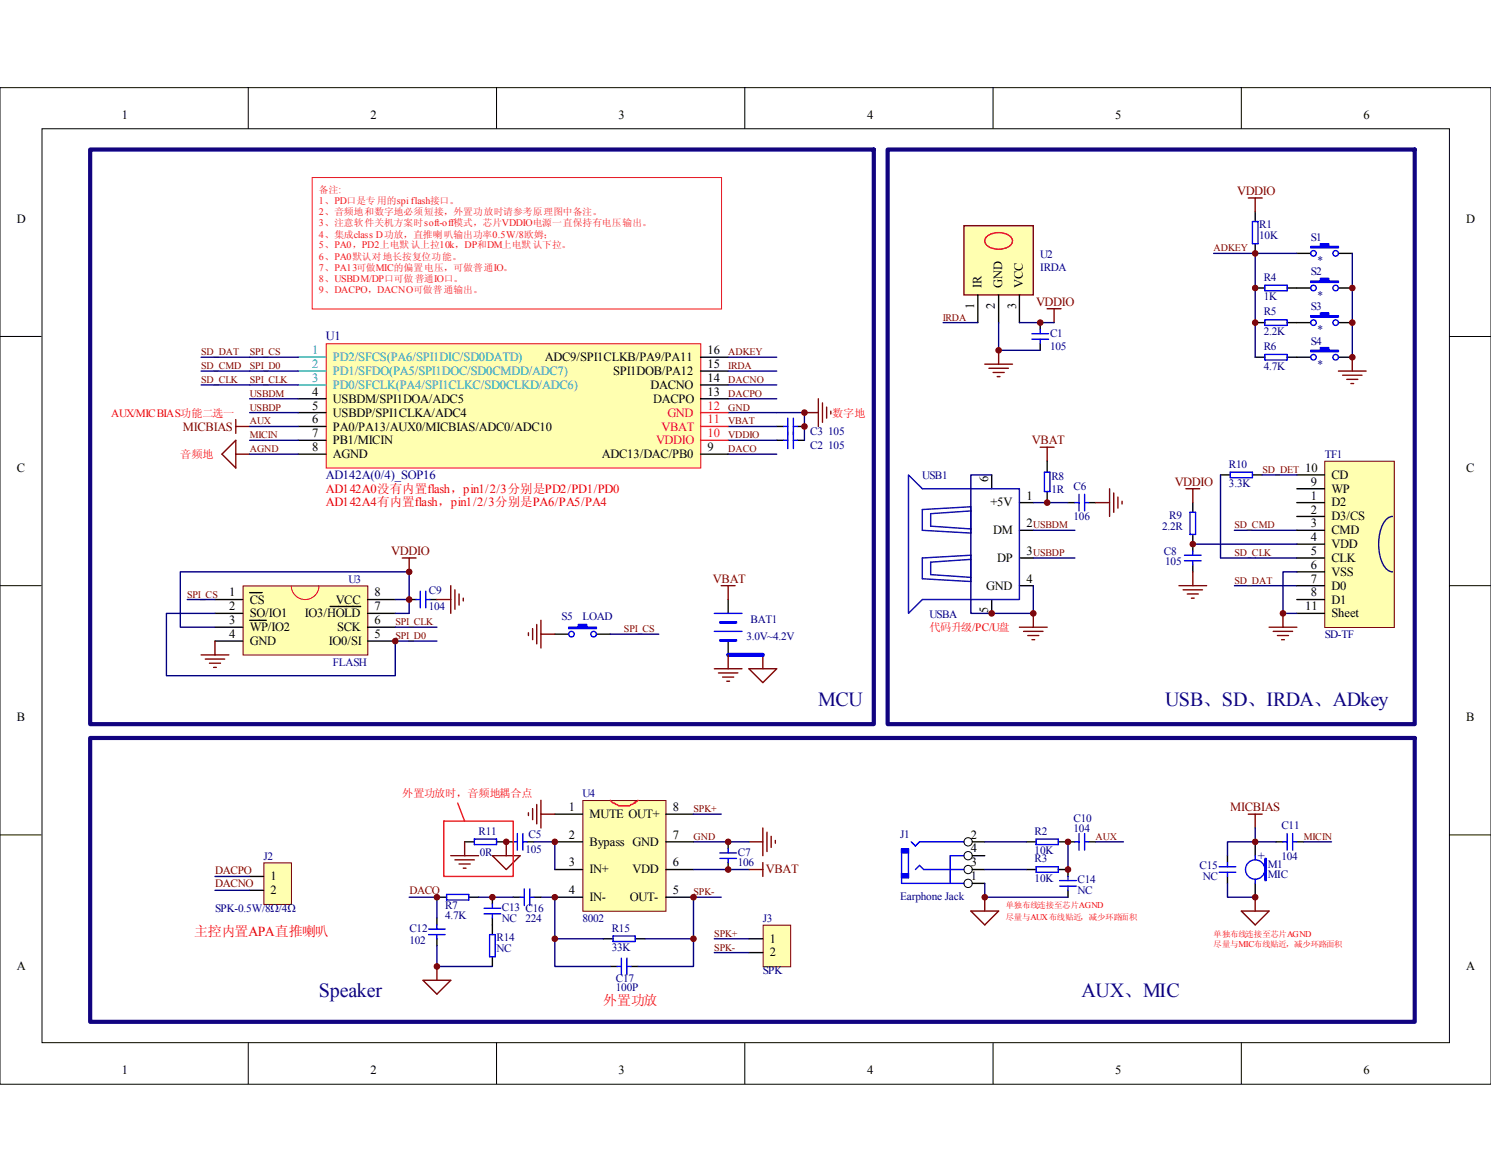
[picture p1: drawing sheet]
<svg xmlns="http://www.w3.org/2000/svg" width="279mm" height="216mm" viewBox="0 0 279 216" stroke-linecap="round" stroke-linejoin="round" font-family="sans-serif">
<g fill="none" stroke="#000" stroke-width=".19">
<path d="M0 16.4h279.4v186.8h-279.4zM46.5 16.3v7.8M93 16.3v7.8M139.6 16.3v7.8M186.1 16.3v7.8M232.6 16.3v7.8M7.9 24.1h263.7v171.3h-263.7zM0 63.1h7.8M271.6 63.1h7.8M0 109.8h7.8M271.6 109.8h7.8M0 156.5h7.8"/>
<path d="M271.6 156.5h7.8M46.5 195.4v7.8M93 195.4v7.8M139.6 195.4v7.8M186.1 195.4v7.8M232.6 195.4v7.8"/>
</g>
<path d="M150.7 77.3h2.6M153.3 74.7v5.2M154.1 75.5v3.6M154.9 76.3v2.1M155.7 77.1v.5M41.6 85.1l2.6-2.6v5.2zM44.2 85.1h2.6M87.1 157.8v2.6M84.5 160.4h5.2M85.2 161.1h3.7M86 161.9h2.1M86.8 162.7h.5" fill="none" stroke="#800000" stroke-width=".26"/>
<path d="M145.5 79.9h1.3M149.4 79.9h1.3M145.5 82.5h1.3M149.4 82.5h1.3M87.1 157.8h1.8M93 157.8h1.9" fill="none" stroke="#000" stroke-width=".26"/>
<path d="M146.8 79.9h.8M147.6 78.4v5.7M148.7 78.4v5.7M148.7 79.9h.7M146.8 82.5h.8M148.7 82.5h.7M88.9 157.3h4.1v1h-4.1z" fill="none" stroke="#00f" stroke-width=".26"/>
<path d="M136.5 74.7h9M136.5 82.5h9M136.5 85.1h9" fill="none" stroke="#000080" stroke-width=".26"/>
<path d="M45.6 109.9h23.3v12.9h-23.3z" fill="#ffffb0"/>
<path d="M45.6 109.8h23.3v13h-23.3z" fill="none" stroke="#800000" stroke-width=".19"/>
<g fill="none" stroke="#000" stroke-width=".26">
<path d="M40.3 112.4h5.2M40.3 115h5.2M40.3 117.5h5.2M46.8 111.1h2.3M46.8 116.3h3.1M61.9 113.7h5.7M68.9 112.4h5.2M68.9 115h5.2M68.9 117.5h5.2M76.7 112.4h1.3M80.6 112.4h1.3M104 118.9h2.6"/>
<path d="M111.8 118.9h2.6M40.3 120.1h5.2M68.9 120.1h5.2M94.9 157.8h1.3M98.8 157.8h1.3M136.5 157.8v1.3M182.2 157.8h2.3M192.3 157.8h1.9M198.3 157.8h3.1M204 157.8h1.3M235.2 157.8v2.6M92.3 173.3v1.9"/>
<path d="M92.3 179.3v1.8M136.5 161.7v1.3M182.2 160.4h2.3M182.2 163h2.3M182.2 165.6h2.3M192.3 163h1.9M198.3 163h1.8M230 160.4v1.3M230 164.3v1.3M235.2 165.6v2.6"/>
</g>
<path d="M54.6 109.8a2.6 2.6 0 0 0 2.6 2.6 2.6 2.6 0 0 0 2.6-2.6" fill="none" stroke="#bf0000" stroke-width=".19"/>
<g fill="none" stroke="#800000" stroke-width=".26">
<path d="M75.4 104.6h2.6M76.7 104.6v2.6M81.9 112.4h2.6M84.5 109.8v5.2M85.2 110.5v3.7M86 111.3v2.1M86.8 112.1v.5M99 118.6v.5M99.8 117.8v2.1M100.6 117v3.7M101.4 116.3v5.1M101.4 118.9h2.6"/>
<path d="M37.7 122.7h5.2M38.5 123.5h3.6M39.2 124.3h2.1M40 125.1h.5M40.3 120.1v2.6M181.9 170.7h5.2l-2.6 2.6zM184.5 168.2v2.5M232.6 170.7h5.2l-2.6 2.6zM235.2 168.2v2.5"/>
</g>
<g fill="none" stroke="#000080" stroke-width=".26">
<path d="M35.1 112.4h5.2M74.1 117.5h7.8M74.1 112.4h2.6v2.6h-2.6M114.4 118.9h9.1M74.1 120.1h7.8M130 157.8h6.5M184.5 157.8h7.8M200.1 157.8v5.2M205.3 157.8h5.2M239.1 157.8h-9.1v2.6M101.4 168.2h2.6M130 168.2h5.1"/>
<path d="M184.5 163h7.8M230 165.6v2.6h5.2"/>
</g>
<g fill="#00f" stroke="#00f" stroke-width=".26">
<path d="M106.6 117.5h1.8v-.5h1.5v.5h1.9v.3h-5.2z" fill-rule="evenodd"/>
<path d="M237 160.9h.3v4.1h-.3z" fill-rule="evenodd"/>
<path d="M168.9 163.7h1.3v.8h-1.3z" fill-rule="evenodd"/>
<path d="M168.9 159.1h1.3v.8h-1.3z" fill-rule="evenodd"/>
</g>
<g fill="none" stroke="#00f" stroke-width=".26">
<path d="M78 112.4h.8M78.8 110.8v3.1M79.8 112.4h.8M79.8 110.8v3.1M96.2 157.8h.7M96.9 156.2v3.1M98 157.8h.8M98 156.2v3.1M134.9 159.9h3.1M136.5 159.1v.8M168.9 159.1v6.5h11.7M170.2 159.1v5.4"/>
<path d="M170.8 157.8l.7 .7 .8-.7h8.3M194.2 157.3h4.1v1h-4.1zM201.4 157.8h.8M202.2 156.2v3.1M203.2 157.8h.8M203.2 156.2v3.1M91.7 175.2h1.1v4.1h-1.1zM134.9 160.9h3.1M136.5 160.9v.8M171.5 163l.8-.8 .8 .8h7.5M180.6 160.4h-2.6v5.2M194.2 162.4h4.1v1.1h-4.1z"/>
<path d="M228.5 162.4h3.1M228.5 163.5h3.1M230 161.7v.7M230 163.5v.8M235.2 160.4v.7M235.2 164.8v.8"/>
<circle cx="107.1" cy="118.8" r=".52"/>
<circle cx="111.2" cy="118.8" r=".52"/>
<circle cx="235.2" cy="163" r="1.82"/>
</g>
<g fill="none" stroke="#000" stroke-width=".19">
<circle cx="181.4" cy="157.8" r=".78"/>
<circle cx="181.4" cy="165.6" r=".78"/>
<circle cx="181.4" cy="160.4" r=".78"/>
<circle cx="181.4" cy="163" r=".78"/>
</g>
<path d="M143.1 173.5h5.1v7.7h-5.1z" fill="#ffffb0"/>
<path d="M143 173.4h5.2v7.8h-5.2z" fill="none" stroke="#800000" stroke-width=".19"/>
<path d="M96.2 168.2h1.3M100.1 168.2h1.3M140.4 175.9h2.5M140.4 178.5h2.5" fill="none" stroke="#000" stroke-width=".26"/>
<path d="M133.9 175.9h6.5M133.9 178.5h6.5" fill="none" stroke="#000080" stroke-width=".26"/>
<path d="M97.5 168.2h.7M98.2 166.6v3.1M99.3 168.2h.8M99.3 166.6v3.1" fill="none" stroke="#00f" stroke-width=".26"/>
<path d="M109.3 150.1h15.5v20.7h-15.5z" fill="#ffffb0"/>
<path d="M109.2 150h15.6v20.8h-15.6z" fill="none" stroke="#800000" stroke-width=".19"/>
<g fill="none" stroke="#000" stroke-width=".26">
<path d="M104 152.6h5.2M104 157.8h5.2M124.8 152.6h5.2M124.8 157.8h5.2M239.1 157.8h1.3M243 157.8h1.3M92.3 168.2v1.2M92.3 172v1.3M104 163h5.2M104 168.2h5.2M113.1 175.9h1.8M119 175.9h1.9"/>
<path d="M124.8 163h5.2M124.8 168.2h5.2M200.1 163v1.3M200.1 166.9v1.3M114.4 181.1h1.3M118.3 181.1h1.3"/>
</g>
<path d="M114.4 150l.5 .5h.2a2.68 2.68 0 0 0 2.4 .5h.5l.3-.2 .7-.3v-.3h.3l.3-.2" fill="none" stroke="#f00" stroke-width=".26"/>
<path d="M100.1 157.8h3.9v5.2M130 152.6h5.1M136.5 157.8h3.9M244.3 157.8h5.2M104 168.2v7.7h9.1M104 175.9v5.2h10.4M130 168.2v7.7h-9.1M130 175.9v5.2h-10.4M130 163h10.4M184.5 165.6v2.6h15.6" fill="none" stroke="#000080" stroke-width=".26"/>
<g fill="none" stroke="#00f" stroke-width=".26">
<path d="M240.4 157.8h.8M241.2 156.2v3.1M242.2 157.8h.8M242.2 156.2v3.1M90.7 171.3h3.1M90.7 170.2h3.1M92.3 169.4v.8M92.3 171.3v.7M114.9 175.4h4.1v1.1h-4.1zM116.4 179.6v3.1M117.5 179.6v3.1M198.6 166.1h3.1"/>
<path d="M198.6 165h3.1M200.1 164.3v.7M200.1 166.1v.8M115.7 181.1h.7M117.5 181.1h.8"/>
</g>
<path d="M94.9 157.8v2.6M140.4 157.8h2.5M142.9 155.2v5.2M143.7 156v3.6M144.5 156.7v2.1M145.3 157.5v.5M233.9 152.6h2.6M235.2 152.6v2.6M92.3 160.4h5.2l-2.6 2.6zM79.3 183.7h5.2l-2.6 2.6zM81.9 181.1v2.6" fill="none" stroke="#800000" stroke-width=".26"/>
<path d="M49.5 161.8h5.1v7.7h-5.1z" fill="#ffffb0"/>
<path d="M49.4 161.7h5.2v7.8h-5.2z" fill="none" stroke="#800000" stroke-width=".19"/>
<g fill="none" stroke="#000" stroke-width=".26">
<path d="M235.2 39.7v1.8M235.2 45.7v1.8M235.2 54h1.8M241.2 54h4.4M243 47.5h2.6M250.8 47.5h2.6M250.8 54h2.6M235.2 67h1.8M235.2 60.5h1.8M241.2 67h4.4M241.2 60.5h4.4M250.8 67h2.6"/>
<path d="M250.8 60.5h2.6M185.8 89v2.6M191 94.2h2.6M191 99.4h2.6M196.2 86.4v2.1M196.2 92.1v2.1M200.1 94.2h1.3M204 94.2h1.3M185.8 112.4v2.6M191 104.6h2.6M191 109.8h2.6M46.8 164.3h2.6"/>
<path d="M46.8 166.9h2.6M81.9 168.2h1.8M81.9 172v1.3M81.9 175.9v1.3M87.8 168.2h1.9"/>
</g>
<path d="M227.4 47.5h15.6M235.2 47.5v19.5M253.4 47.5v19.5M185.8 89h-3.9v26h11.7v-5.2M193.6 94.2h6.5M193.6 99.4h7.8M193.6 104.6h7.8M40.3 164.3h6.5M40.3 166.9h6.5M76.7 168.2h5.2v3.8M81.9 177.2v3.9h10.4M89.7 168.2h6.5" fill="none" stroke="#000080" stroke-width=".26"/>
<g fill="none" stroke="#00f" stroke-width=".26">
<path d="M234.7 41.5h1v4.2h-1zM237 53.5h4.2v1h-4.2zM237 59.9h4.2v1.1h-4.2zM237 66.4h4.2v1.1h-4.2zM195.7 88.5h1v3.6h-1zM201.4 94.2h.8M202.2 92.6v3.2M203.2 94.2h.8M203.2 92.6v3.2M80.3 175.2h3.1M80.3 174.1h3.1M81.9 173.3v.8"/>
<path d="M81.9 175.2v.7M83.7 167.6h4.1v1.1h-4.1z"/>
<circle cx="246.1" cy="54" r=".52"/>
<circle cx="246.1" cy="47.5" r=".52"/>
<circle cx="250.3" cy="54" r=".52"/>
<circle cx="250.3" cy="47.5" r=".52"/>
<circle cx="246.1" cy="67" r=".52"/>
<circle cx="246.1" cy="60.5" r=".52"/>
<circle cx="250.3" cy="67" r=".52"/>
<circle cx="250.3" cy="60.5" r=".52"/>
</g>
<g fill="none" stroke="#800000" stroke-width=".26">
<path d="M233.9 37.1h2.6M235.2 37.1v2.6M196.2 57.9h2.6M197.5 57.9v2.6M44.2 78.6v2.6M44.2 79.9h2.6M184.5 68.2h5.2M185.3 69h3.7M186.1 69.8h2.1M186.9 70.6h.5M187.1 65.7v2.5M250.8 69.5h5.2"/>
<path d="M251.6 70.3h3.6M252.4 71.1h2M253.1 71.9h.6M253.4 67v2.5M194.9 83.8h2.6M196.2 83.8v2.6M205.3 94.2h2.6M207.9 91.6v5.2M208.7 92.4v3.6M209.5 93.2v2M210.3 93.9v.6M191 117.5h5.2"/>
<path d="M191.8 118.3h3.6M192.6 119.1h2.1M193.4 119.9h.5M193.6 115v2.5M140.4 163h2.5M142.9 161.7v2.6"/>
</g>
<g fill="#00f" stroke="#00f" stroke-width=".26">
<path d="M245.6 46.2h1.8v-.5h1.6v.5h1.8v.3h-5.2z" fill-rule="evenodd"/>
<path d="M245.6 52.7h1.8v-.5h1.6v.5h1.8v.2h-5.2z" fill-rule="evenodd"/>
<path d="M245.6 59.2h1.8v-.6h1.6v.6h1.8v.2h-5.2z" fill-rule="evenodd"/>
<path d="M245.6 65.7h1.8v-.6h1.6v.6h1.8v.2h-5.2z" fill-rule="evenodd"/>
</g>
<path d="M170.2 89l2.6 2.6h18.2v20.8h-18.2l-2.6 2.6zM172.8 95.5l9.1-.5v4.9l-9.1-.5zM181.9 95.8l-7.5 .5v2.3l7.5 .5M172.8 104.6l9.1-.5v4.9l-9.1-.5zM181.9 104.8l-7.5 .6v2.3l7.5 .5" fill="none" stroke="#0000bf" stroke-width=".26"/>
<path d="M180.6 42.3h13v13h-13z" fill-rule="evenodd" fill="#ffffb0" stroke="#800000" stroke-width=".26"/>
<path d="M183.2 55.3v5.2M187.1 55.3v5.2M191 55.3v5.2M194.9 60.5v1.3M194.9 64.4v1.3M136.5 112.4v2.6M136.5 120.1v2.6" fill="none" stroke="#000" stroke-width=".26"/>
<path d="M184.9 44.4a3.6 3.6 0 0 1 4.5 0 1.13 1.13 0 0 1-.4 1.9 3.4 3.4 0 0 1-4.4-.7l-.1-.5z" fill="none" stroke="#bf0000" stroke-width=".26"/>
<path d="M136.5 79.9h9M136.5 77.3h9M176.7 60.5h6.5M187.1 60.5v5.2h7.8M40.3 115h-9.1v11.6h42.9v-6.5M76.7 112.4v-5.2h-42.9v10.3h6.5M235.2 155.2v2.6" fill="none" stroke="#000080" stroke-width=".26"/>
<path d="M193.4 63.6h3.1M193.4 62.5h3.1M194.9 61.8v.7M194.9 63.6v.8M133.9 118.3h5.1M133.9 115h5.1" fill="none" stroke="#00f" stroke-width=".26"/>
<path d="M83.2 153.9h13v10.4h-13zM85.8 150.5l1.3 3.4" fill="none" stroke="#ee0e22" stroke-width=".26"/>
<path d="M58.5 33.3h76.7v24.6h-76.7z" fill="none" stroke="#ee0e22" stroke-width=".19"/>
<path d="M135.1 109.8h2.7M136.5 109.8v2.6M133.9 125.3h5.1M134.6 126.1h3.7M135.4 126.9h2.1M136.2 127.7h.5M136.5 122.7v2.6M140.4 125.3h5.1l-2.6 2.6zM142.9 122.7v2.6" fill="none" stroke="#800000" stroke-width=".26"/>
<g fill="#00f" stroke="#00f" stroke-width=".26">
<path d="M134.9 116.5h3.1v.3h-3.1z" fill-rule="evenodd"/>
<path d="M134.9 119.9h3.1v.2h-3.1z" fill-rule="evenodd"/>
</g>
<path d="M136.5 122.7h6.4" fill="none" stroke="#00f" stroke-width=".78"/>
<path d="M16.9 28h146.8v107.7h-146.8zM166.3 28h98.8v107.7h-98.8zM16.9 138.3h248.2v53.2h-248.2z" fill="none" stroke="#11037f" stroke-width=".78"/>
<path d="M61.2 64.5h70.1v23.2h-70.1z" fill="#ffffb0"/>
<path d="M61.1 64.4h70.2v23.3h-70.2z" fill="none" stroke="#f00" stroke-width=".19"/>
<path d="M55.9 77.3h5.2M55.9 74.7h5.2M55.9 79.9h5.2M131.3 74.7h5.2M131.3 67h5.2M131.3 69.5h5.2M131.3 72.1h5.2M55.9 85.1h5.2M55.9 82.5h5.2M131.3 85.1h5.2M223.5 102v1.3M223.5 105.9v1.3" fill="none" stroke="#000" stroke-width=".26"/>
<path d="M131.3 79.9h5.2M131.3 77.3h5.2M131.3 82.5h5.2" fill="none" stroke="#ee0e22" stroke-width=".26"/>
<path d="M55.9 67h5.2M55.9 69.5h5.2M55.9 72.1h5.2" fill="none" stroke="#009cca" stroke-width=".26"/>
<g fill="none" stroke="#000080" stroke-width=".26">
<path d="M46.8 72.1h9.1M46.8 69.5h9.1M46.8 67h9.1M46.8 74.7h9.1M46.8 77.3h9.1M46.8 79.9h9.1M136.5 72.1h9M136.5 69.5h9M136.5 67h9M145.5 77.3h5.2v5.2M191 60.5h6.5M46.8 82.5h9.1"/>
<path d="M46.8 85.1h9.1M231.3 99.4h11.7M231.3 109.8h11.7M235.2 104.6h7.8"/>
</g>
<path d="M99 152.3v.5M99.8 151.5v2.1M100.6 150.8v3.6M101.4 150v5.2M101.4 152.6h2.6" fill="none" stroke="#800000" stroke-width=".26"/>
<g fill="#800000" stroke="#800000" stroke-width=".19">
<circle cx="94.9" cy="157.8" r=".52"/>
<circle cx="235.2" cy="157.8" r=".52"/>
<circle cx="235.2" cy="168.2" r=".52"/>
<circle cx="184.5" cy="168.2" r=".52"/>
<circle cx="200.1" cy="157.8" r=".52"/>
<circle cx="200.1" cy="163" r=".52"/>
<circle cx="104" cy="168.2" r=".52"/>
<circle cx="130" cy="168.2" r=".52"/>
<circle cx="136.5" cy="157.8" r=".52"/>
<circle cx="136.5" cy="163" r=".52"/>
<circle cx="104" cy="157.8" r=".52"/>
<circle cx="130" cy="175.9" r=".52"/>
<circle cx="104" cy="175.9" r=".52"/>
<circle cx="92.3" cy="168.2" r=".52"/>
<circle cx="81.9" cy="181.1" r=".52"/>
<circle cx="81.9" cy="168.2" r=".52"/>
<circle cx="253.4" cy="66.9" r=".52"/>
<circle cx="235.2" cy="47.5" r=".52"/>
<circle cx="235.2" cy="60.5" r=".52"/>
<circle cx="235.2" cy="54" r=".52"/>
<circle cx="253.4" cy="54" r=".52"/>
<circle cx="253.4" cy="60.5" r=".52"/>
</g>
<path d="M222 105.1h3.1M222 104.1h3.1M223.5 103.3v.8M223.5 105.1v.8" fill="none" stroke="#00f" stroke-width=".26"/>
<path d="M248.3 86.5h13v31.1h-13z" fill="#ffffb0"/>
<path d="M248.2 86.4h13.1v31.2h-13.1z" fill="none" stroke="#800000" stroke-width=".19"/>
<g fill="none" stroke="#000" stroke-width=".26">
<path d="M223.5 94.2v1.8M228.7 89h1.8M234.7 89h1.8M243 89h5.2M243 96.8h5.2M243 99.4h5.2M243 91.6h5.2M243 94.2h5.2M223.5 100.2v1.8M243 109.8h5.2M243 102h5.2M243 104.6h5.2"/>
<path d="M243 107.2h5.2M243 112.4h5.2M243 115h5.2"/>
</g>
<path d="M260.9 96.8a2.29 2.29 0 0 0-1.8 1.5 8.9 8.9 0 0 0 .4 8l.9 .8 .5 .1" fill="none" stroke="#11037f" stroke-width=".26"/>
<path d="M37.7 67h9.1M37.7 69.5h9.1M37.7 72.1h9.1M228.7 89v15.6h6.5M236.5 89h6.5M223.5 102h19.5M243 107.2h-2.6v7.8h2.6" fill="none" stroke="#000080" stroke-width=".26"/>
<path d="M223 96h1v4.2h-1zM230.5 88.5h4.2v1h-4.2z" fill="none" stroke="#00f" stroke-width=".26"/>
<path d="M222.2 91.6h2.6M223.5 91.6v2.6M220.9 109.8h5.2M221.7 110.5h3.6M222.5 111.3h2.1M223.3 112.1h.5M223.5 107.2v2.6M237.8 117.5h5.2M238.6 118.3h3.6M239.4 119.1h2.1M240.2 119.9h.5M240.4 115v2.5" fill="none" stroke="#800000" stroke-width=".26"/>
<g fill="#800000" stroke="#800000" stroke-width=".19">
<circle cx="223.5" cy="102" r=".52"/>
<circle cx="240.4" cy="115" r=".52"/>
<circle cx="150.7" cy="79.9" r=".52"/>
<circle cx="150.7" cy="77.3" r=".52"/>
<circle cx="76.7" cy="112.4" r=".52"/>
<circle cx="74.1" cy="120.1" r=".52"/>
<circle cx="76.7" cy="107.2" r=".52"/>
<circle cx="193.6" cy="115" r=".52"/>
<circle cx="196.2" cy="94.2" r=".52"/>
<circle cx="185.8" cy="115" r=".52"/>
<circle cx="187.1" cy="65.7" r=".52"/>
<circle cx="194.9" cy="60.5" r=".52"/>
</g>
<g font-size="3.7" fill="#11037f">
<text x="153.3" y="132.2">MCU</text>
<text x="218.4" y="132.2">USB、SD、IRDA、ADkey</text>
<text x="59.8" y="186.8">Speaker</text>
<text x="202.7" y="186.8">AUX、MIC</text>
</g>
<g font-size="2.6" fill="#f00">
<text x="36.4" y="175.3">主控内置APA直推喇叭</text>
<text x="113" y="188.4">外置功放</text>
</g>
<g font-size="2.3">
<text x="22.9" y="22.3">1</text>
<text x="69.4" y="22.3">2</text>
<text x="115.9" y="22.3">3</text>
<text x="162.5" y="22.3">4</text>
<text x="209" y="22.3">5</text>
<text x="255.5" y="22.3">6</text>
<text x="3.1" y="41.7">D</text>
<text x="274.7" y="41.7">D</text>
<text x="182.5" y="57.8" transform="rotate(-90 182.5 57.8)">1</text>
<text x="183.9" y="54" transform="rotate(-90 183.9 54)">IR</text>
<text x="186.4" y="57.8" transform="rotate(-90 186.4 57.8)">2</text>
<text x="187.8" y="54" transform="rotate(-90 187.8 54)">GND</text>
<text x="190.4" y="57.8" transform="rotate(-90 190.4 57.8)">3</text>
<text x="191.7" y="54" transform="rotate(-90 191.7 54)">VCC</text>
<text x="102.1" y="67.6">ADC9/SPI1CLKB/PA9/PA11</text>
<text x="114.9" y="70.3">SPI1DOB/PA12</text>
<text x="132.6" y="66.4">16</text>
<text x="132.6" y="69">15</text>
<text x="132.6" y="71.5">14</text>
<text x="58.5" y="76.8">5</text>
<text x="58.5" y="74.2">4</text>
<text x="62.4" y="75.4">USBDM/SPI1DOA/ADC5</text>
<text x="121.9" y="72.9">DACNO</text>
<text x="122.4" y="75.4">DACPO</text>
<text x="132.6" y="74.2">13</text>
<text x="58.5" y="82">7</text>
<text x="58.5" y="79.3">6</text>
<text x="62.4" y="78.1">USBDP/SPI1CLKA/ADC4</text>
<text x="62.4" y="83.2">PB1/MICIN</text>
<text x="62.4" y="80.7">PA0/PA13/AUX0/MICBIAS/ADC0/ADC10</text>
<text x="3.1" y="88.5">C</text>
<text x="58.5" y="84.6">8</text>
<text x="62.4" y="85.9">AGND</text>
<text x="112.8" y="85.9">ADC13/DAC/PB0</text>
<text x="132.6" y="84.6">9</text>
<text x="244.6" y="88.5">10</text>
<text x="249.5" y="89.7">CD</text>
<text x="274.7" y="88.5">C</text>
<text x="185.2" y="90.3" transform="rotate(-90 185.2 90.3)">6</text>
<text x="185.6" y="94.9">+5V</text>
<text x="192.4" y="93.6">1</text>
<text x="245.6" y="91">9</text>
<text x="245.6" y="93.6">1</text>
<text x="249.5" y="92.4">WP</text>
<text x="249.5" y="94.9">D2</text>
<text x="186.1" y="100.2">DM</text>
<text x="192.4" y="98.8">2</text>
<text x="245.6" y="101.4">4</text>
<text x="245.6" y="96.3">2</text>
<text x="245.6" y="98.8">3</text>
<text x="249.5" y="97.5">D3/CS</text>
<text x="249.5" y="100.2">CMD</text>
<text x="186.9" y="105.3">DP</text>
<text x="192.4" y="104.1">3</text>
<text x="245.6" y="104.1">5</text>
<text x="245.6" y="106.6">6</text>
<text x="249.5" y="102.7">VDD</text>
<text x="249.5" y="105.3">CLK</text>
<text x="249.5" y="107.9">VSS</text>
<text x="42.9" y="111.8">1</text>
<text x="46.8" y="113.1">CS</text>
<text x="62.9" y="113.1">VCC</text>
<text x="70.2" y="111.8">8</text>
<text x="184.8" y="110.5">GND</text>
<text x="192.4" y="109.2">4</text>
<text x="245.6" y="109.2">7</text>
<text x="245.6" y="111.8">8</text>
<text x="249.5" y="110.5">D0</text>
<text x="249.5" y="113.1">D1</text>
<text x="42.9" y="114.4">2</text>
<text x="42.9" y="117">3</text>
<text x="42.9" y="119.5">4</text>
<text x="46.8" y="115.7">SO/IO1</text>
<text x="46.8" y="118.3">WP/IO2</text>
<text x="57.1" y="115.7">IO3/HOLD</text>
<text x="63.2" y="118.3">SCK</text>
<text x="70.2" y="119.5">5</text>
<text x="70.2" y="117">6</text>
<text x="70.2" y="114.4">7</text>
<text x="185.2" y="115" transform="rotate(-90 185.2 115)">5</text>
<text x="244.6" y="114.4">11</text>
<text x="249.5" y="115.7">Sheet</text>
<text x="46.8" y="120.9">GND</text>
<text x="61.6" y="120.9">IO0/SI</text>
<text x="3.1" y="135.1">B</text>
<text x="274.7" y="135.1">B</text>
<text x="106.6" y="152.1">1</text>
<text x="110.5" y="153.3">MUTE OUT+</text>
<text x="126.1" y="152.1">8</text>
<text x="106.6" y="157.2">2</text>
<text x="110.5" y="158.5">Bypass GND</text>
<text x="126.1" y="157.2">7</text>
<text x="181.9" y="157.2">2</text>
<text x="181.9" y="159.8">4</text>
<text x="50.7" y="165">1</text>
<text x="50.7" y="167.6">2</text>
<text x="106.6" y="162.4">3</text>
<text x="106.6" y="167.6">4</text>
<text x="110.5" y="163.7">IN+</text>
<text x="118.5" y="163.7">VDD</text>
<text x="126.1" y="167.6">5</text>
<text x="126.1" y="162.4">6</text>
<text x="181.9" y="162.4">3</text>
<text x="181.9" y="165">1</text>
<text x="110.5" y="168.9">IN-</text>
<text x="118" y="168.9">OUT-</text>
<text x="144.3" y="176.7">1</text>
<text x="144.3" y="179.2">2</text>
<text x="3.1" y="181.9">A</text>
<text x="274.7" y="181.9">A</text>
<text x="22.9" y="201.3">1</text>
<text x="69.4" y="201.3">2</text>
<text x="115.9" y="201.3">3</text>
<text x="162.5" y="201.3">4</text>
<text x="209" y="201.3">5</text>
<text x="255.5" y="201.3">6</text>
</g>
<g font-size="2.3" fill="#800000">
<text x="231.8" y="36.6">VDDIO</text>
<text x="194.1" y="57.3">VDDIO</text>
<text x="34.3" y="80.7">MICBIAS</text>
<text x="193.4" y="83.2">VBAT</text>
<text x="220.1" y="91">VDDIO</text>
<text x="73.3" y="104.1">VDDIO</text>
<text x="133.6" y="109.2">VBAT</text>
<text x="230.5" y="152.1">MICBIAS</text>
<text x="143.5" y="163.7">VBAT</text>
</g>
<g font-size="2.3" fill="#000080">
<text x="61" y="63.8">U1</text>
<text x="61" y="89.7">AD142A(0/4)_SOP16</text>
<text x="235.7" y="161.1">+</text>
</g>
<g font-size="2.3" fill="#009cca">
<text x="58.5" y="66.4">1</text>
<text x="58.5" y="69">2</text>
<text x="58.5" y="71.5">3</text>
<text x="62.4" y="67.6">PD2/SFCS(PA6/SPI1DIC/SD0DATD)</text>
<text x="62.4" y="70.3">PD1/SFDO(PA5/SPI1DOC/SD0CMDD/ADC7)</text>
<text x="62.4" y="72.9">PD0/SFCLK(PA4/SPI1CLKC/SD0CLKD/ADC6)</text>
</g>
<g font-size="2.3" fill="#ee0e22">
<text x="132.6" y="76.8">12</text>
<text x="122.9" y="83.2">VDDIO</text>
<text x="124" y="80.7">VBAT</text>
<text x="125.1" y="78.1">GND</text>
<text x="132.6" y="82">10</text>
<text x="132.6" y="79.3">11</text>
</g>
<g font-size="2.3" fill="#f00">
<text x="61" y="92.4">AD142A0没有内置flash，pin1/2/3分别是PD2/PD1/PD0</text>
<text x="61" y="94.9">AD142A4有内置flash，pin1/2/3分别是PA6/PA5/PA4</text>
</g>
<g font-size="2.1" fill="#000080">
<text x="236" y="42.8">R1</text>
<text x="236" y="44.9">10K</text>
<text x="245.6" y="45.1">S1</text>
<text x="194.9" y="48.3">U2</text>
<text x="194.9" y="50.8">IRDA</text>
<text x="236.8" y="52.7">R4</text>
<text x="245.6" y="51.6">S2</text>
<text x="246.9" y="49.5">*</text>
<text x="236.8" y="59.1">R5</text>
<text x="236.8" y="56.3">1K</text>
<text x="245.6" y="58.1">S3</text>
<text x="246.9" y="56">*</text>
<text x="196.8" y="63.2">C1</text>
<text x="196.8" y="65.6">105</text>
<text x="236.8" y="65.6">R6</text>
<text x="236.8" y="62.7">2.2K</text>
<text x="245.6" y="64.6">S4</text>
<text x="246.9" y="62.5">*</text>
<text x="236.8" y="69.3">4.7K</text>
<text x="246.9" y="69">*</text>
<text x="151.8" y="81.4">C3</text>
<text x="155.2" y="81.4">105</text>
<text x="151.8" y="84.1">C2</text>
<text x="155.2" y="84.1">105</text>
<text x="172.8" y="89.7">USB1</text>
<text x="230.3" y="87.7">R10</text>
<text x="248.2" y="85.9">TF1</text>
<text x="197" y="90">R8</text>
<text x="197" y="92.4">1R</text>
<text x="201.2" y="91.9">C6</text>
<text x="230.3" y="91.3">3.3K</text>
<text x="201.2" y="97.5">106</text>
<text x="217.8" y="99.3">2.2R</text>
<text x="219.1" y="97.3">R9</text>
<text x="218.1" y="104.1">C8</text>
<text x="218.4" y="105.8">105</text>
<text x="65.3" y="109.2">U3</text>
<text x="80.3" y="111.3">C9</text>
<text x="80.3" y="114.4">104</text>
<text x="105.2" y="116.2">S5</text>
<text x="109.1" y="116.2">LOAD</text>
<text x="139.9" y="119.9">3.0V~4.2V</text>
<text x="140.6" y="116.8">BAT1</text>
<text x="174.2" y="115.7">USBA</text>
<text x="248.2" y="119.5">SD-TF</text>
<text x="62.4" y="124.8">FLASH</text>
<text x="109.1" y="149.4">U4</text>
<text x="201.2" y="154.1">C10</text>
<text x="201.2" y="156">104</text>
<text x="240.1" y="155.4">C11</text>
<text x="49.4" y="161.1">J2</text>
<text x="89.7" y="156.5">R11</text>
<text x="89.9" y="160.4">0R</text>
<text x="98.5" y="159.9">105</text>
<text x="99.1" y="157">C5</text>
<text x="138.3" y="160.4">C7</text>
<text x="168.7" y="157">J1</text>
<text x="193.9" y="156.5">R2</text>
<text x="193.9" y="160.1">10K</text>
<text x="193.9" y="161.6">R3</text>
<text x="240.1" y="161.1">104</text>
<text x="138.3" y="162.4">106</text>
<text x="193.9" y="165.3">10K</text>
<text x="201.9" y="165.5">C14</text>
<text x="201.9" y="167.6">NC</text>
<text x="224.8" y="162.9">C15</text>
<text x="225.4" y="165">NC</text>
<text x="237.6" y="162.6">M1</text>
<text x="237.6" y="164.5">MIC</text>
<text x="40.3" y="170.9">SPK-0.5W/8Ω/4Ω</text>
<text x="83.4" y="170.4">R7</text>
<text x="83.4" y="172.3">4.7K</text>
<text x="94.1" y="170.7">C13 C16</text>
<text x="94.1" y="172.8">NC</text>
<text x="98.5" y="172.8">224</text>
<text x="109.1" y="172.8">8002</text>
<text x="142.9" y="172.8">J3</text>
<text x="168.7" y="168.7">Earphone Jack</text>
<text x="76.7" y="174.6">C12</text>
<text x="76.7" y="177">102</text>
<text x="93" y="176.4">R14</text>
<text x="93" y="178.5">NC</text>
<text x="114.6" y="174.6">R15</text>
<text x="114.6" y="178.2">33K</text>
<text x="115.4" y="184">C17</text>
<text x="115.4" y="185.8">100P</text>
<text x="142.9" y="182.6">SPK</text>
</g>
<g font-size="2.1" fill="#f00">
<text x="20.8" y="78.1">AUX/MICBIAS功能二选一</text>
<text x="156" y="78.1">数字地</text>
<text x="33.8" y="85.9">音频地</text>
<text x="174.2" y="118.3">代码升级/PC/U盘</text>
<text x="75.4" y="149.4">外置功放时，音频地耦合点</text>
</g>
<g font-size="2.1" fill="#800000">
<text x="40.3" y="163.7">DACPO</text>
<text x="40.3" y="166.3">DACNO</text>
<text x="76.7" y="167.6">DACO</text>
</g>
<g font-size="1.9" fill="#ee0e22">
<text x="59.8" y="38.3">1、PD口是专用的spi flash接口。</text>
<text x="59.8" y="40.4">2、音频地和数字地必须短接，外置功放时请参考原理图中备注。</text>
<text x="59.8" y="42.4">3、注意软件关机方案时soft-off模式，芯片VDDIO电源一直保持有电压输出。</text>
<text x="59.8" y="44.5">4、集成class D功放，直推喇叭输出功率0.5W/8欧姆；</text>
<text x="59.8" y="46.6">5、PA0，PD2上电默认上拉10k，DP和DM上电默认下拉。</text>
<text x="59.8" y="48.7">6、PA0默认对地长按复位功能。</text>
<text x="59.8" y="50.7">7、PA13可做MIC的偏置电压，可做普通IO。</text>
<text x="59.8" y="52.8">8、USBDM/DP口可做普通IO口。</text>
<text x="59.8" y="54.9">9、DACPO，DACNO可做普通输出。</text>
</g>
<g font-size="1.9" fill="#800000">
<text x="227.4" y="47.1">ADKEY</text>
<text x="176.7" y="60.1">IRDA</text>
<text x="37.7" y="69.2">SD_CMD</text>
<text x="37.7" y="71.8">SD_CLK</text>
<text x="37.7" y="66.5">SD_DAT</text>
<text x="46.8" y="69.2">SPI_D0</text>
<text x="46.8" y="66.5">SPI_CS</text>
<text x="46.8" y="71.8">SPI_CLK</text>
<text x="136.5" y="71.8">DACNO</text>
<text x="136.5" y="66.5">ADKEY</text>
<text x="136.5" y="69.2">IRDA</text>
<text x="46.8" y="77">USBDP</text>
<text x="46.8" y="74.3">USBDM</text>
<text x="136.5" y="74.3">DACPO</text>
<text x="136.5" y="77">GND</text>
<text x="46.8" y="82.1">MICIN</text>
<text x="46.8" y="79.5">AUX</text>
<text x="136.5" y="79.5">VBAT</text>
<text x="136.5" y="82.1">VDDIO</text>
<text x="46.8" y="84.8">AGND</text>
<text x="136.5" y="84.8">DACO</text>
<text x="236.6" y="88.6">SD_DET</text>
<text x="193.6" y="99">USBDM</text>
<text x="231.3" y="99">SD_CMD</text>
<text x="193.6" y="104.2">USBDP</text>
<text x="231.3" y="104.2">SD_CLK</text>
<text x="35.1" y="112">SPI_CS</text>
<text x="231.3" y="109.4">SD_DAT</text>
<text x="74.1" y="119.8">SPI_D0</text>
<text x="74.1" y="117.2">SPI_CLK</text>
<text x="116.9" y="118.4">SPI_CS</text>
<text x="130" y="152.2">SPK+</text>
<text x="130" y="157.4">GND</text>
<text x="205.3" y="157.4">AUX</text>
<text x="244.3" y="157.4">MICIN</text>
<text x="130" y="167.8">SPK-</text>
<text x="133.9" y="175.6">SPK+</text>
<text x="133.9" y="178.1">SPK-</text>
</g>
<text font-size="1.8" fill="#ee0e22" x="59.8" y="36.2">备注:</text>
<g font-size="1.6" fill="#f00">
<text x="188.5" y="170.3">单独布线连接至芯片AGND</text>
<text x="188.5" y="172.4">尽量与AUX布线贴近，减少环路面积</text>
<text x="227.4" y="175.5">单独布线连接至芯片AGND</text>
<text x="227.4" y="177.5">尽量与MIC布线贴近，减少环路面积</text>
</g>
</svg>
